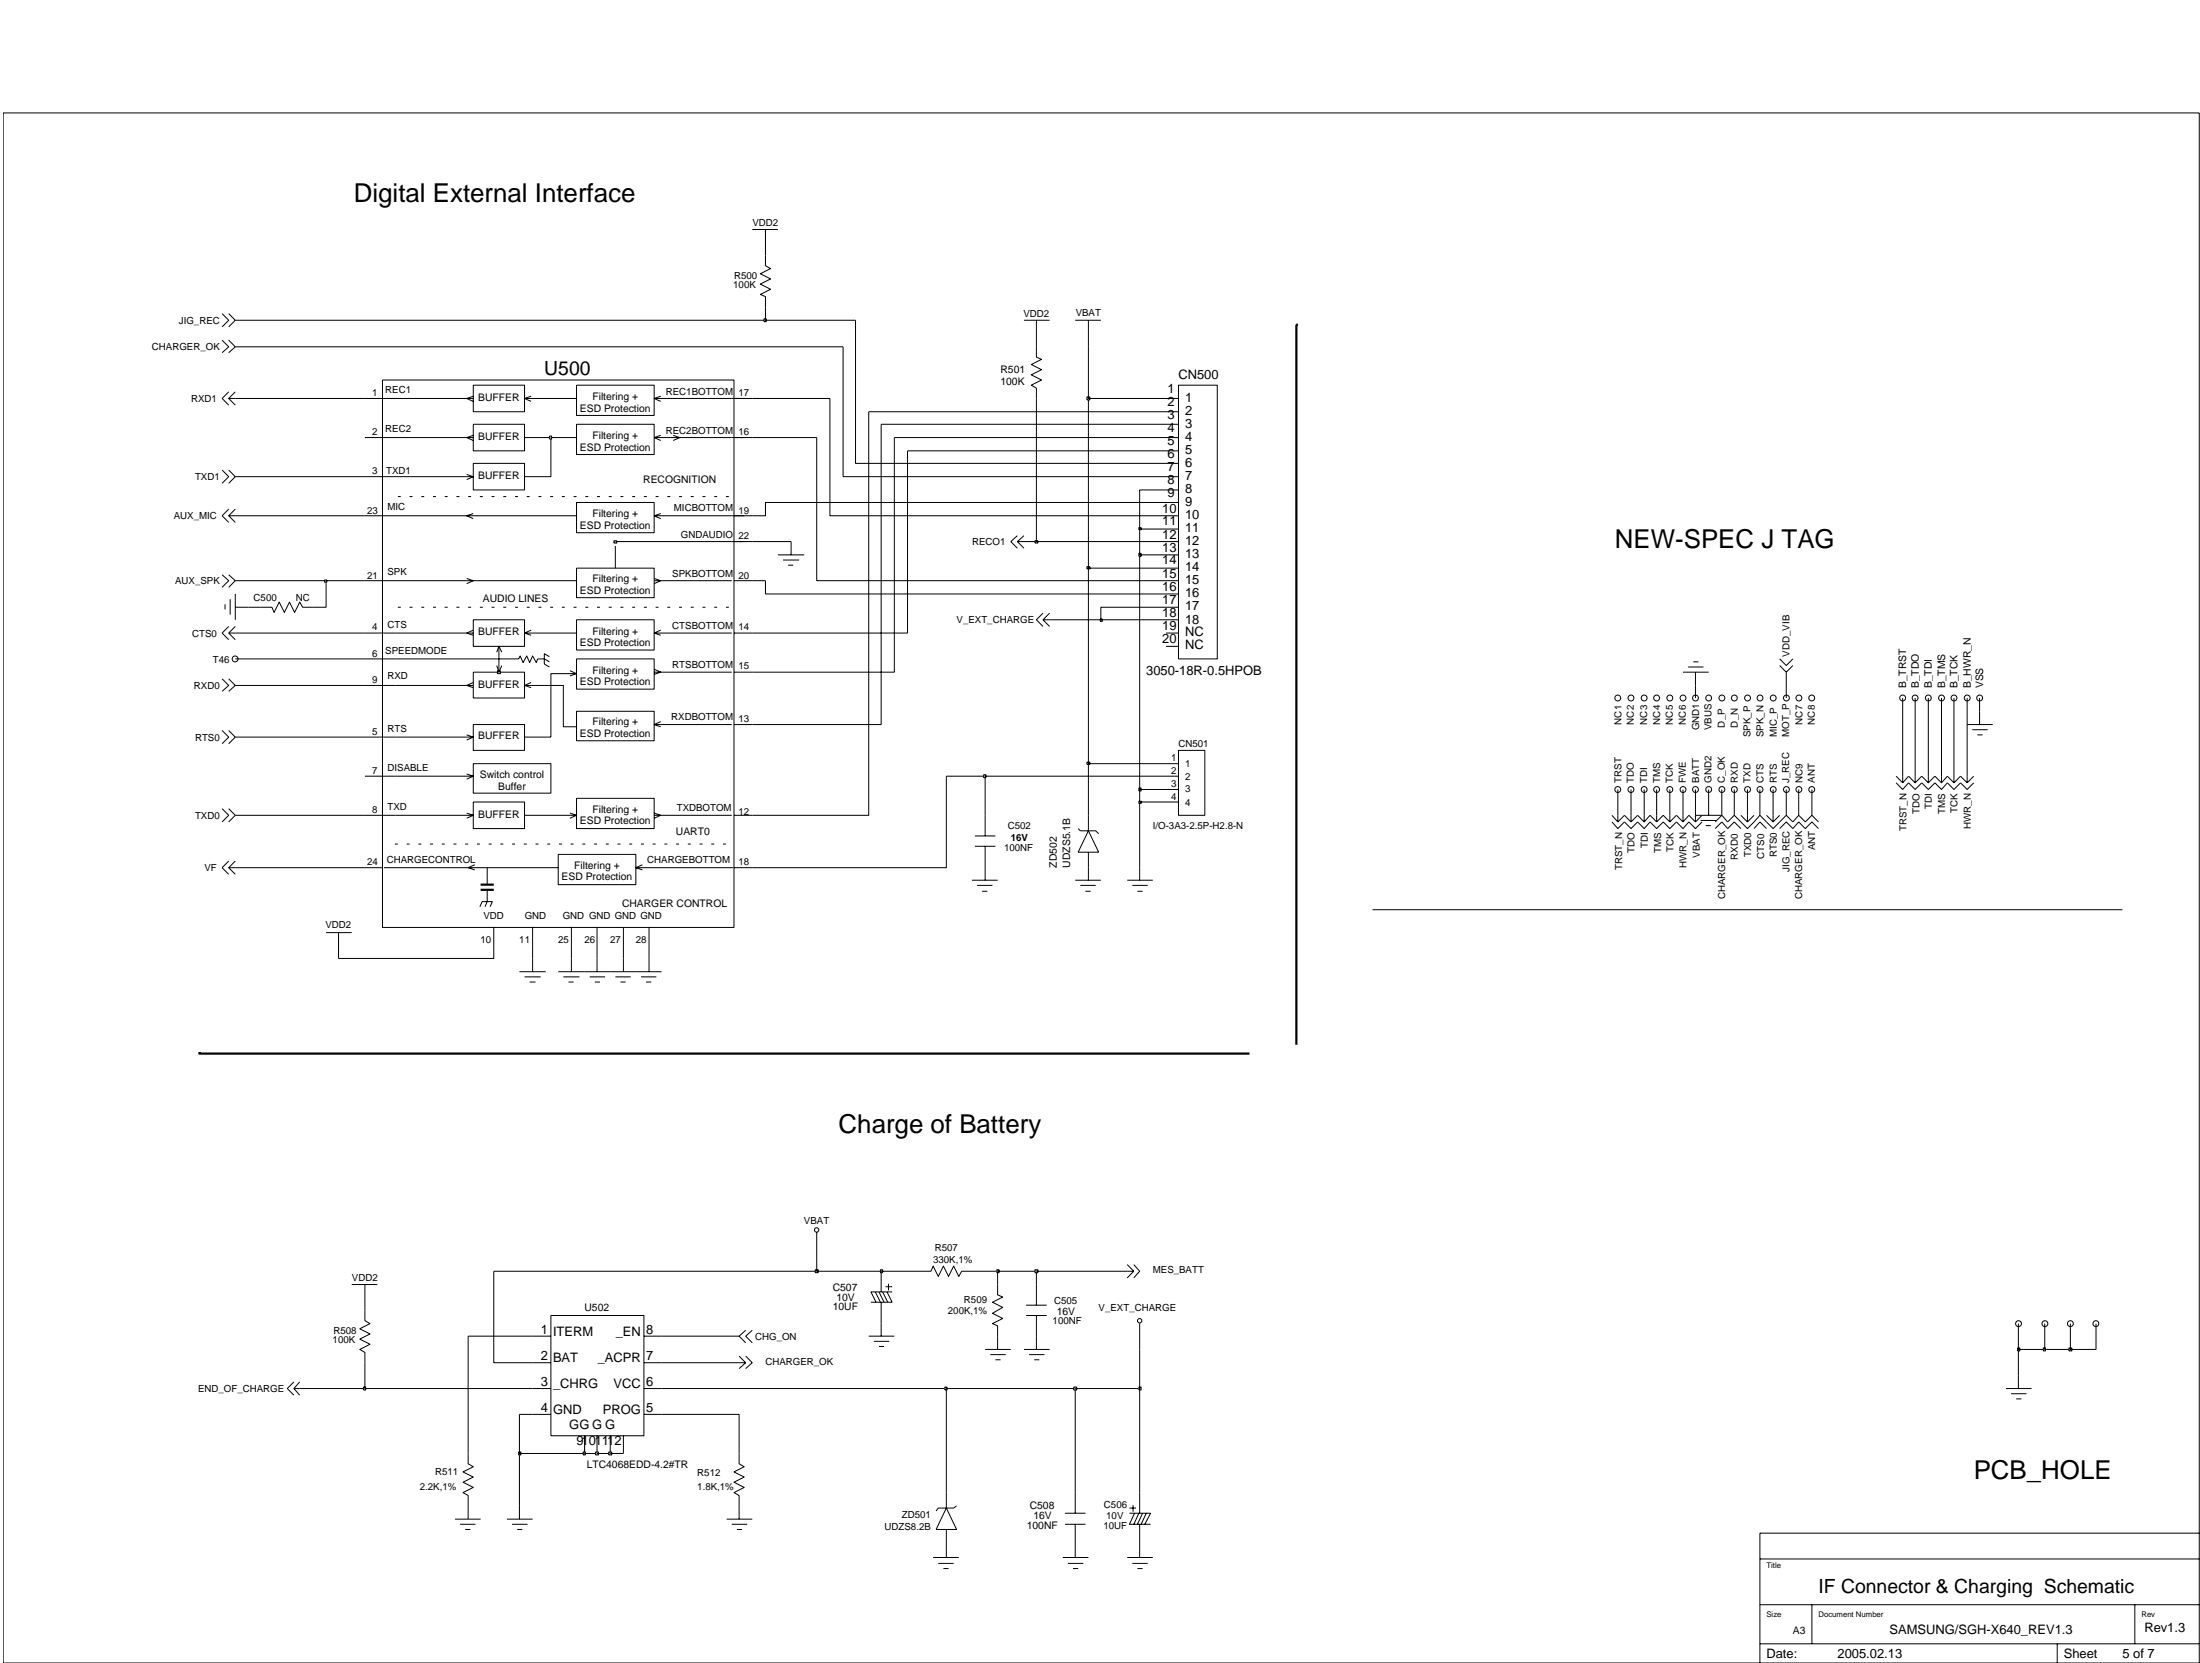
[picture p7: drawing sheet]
<svg xmlns="http://www.w3.org/2000/svg" width="254mm" height="192mm" viewBox="0 0 254 192" stroke-linecap="round" stroke-linejoin="round" font-family="sans-serif">
<g fill="none" stroke="#000" stroke-width=".12">
<path d="M25.6 36.2l.8 .8-.8 .7M25.6 39.3l.8 .7-.8 .7M26.4 39.3l.8 .7-.8 .7M26.4 36.2l.8 .8-.8 .7M86.9 26.5h2.9M88.4 26.5v4.2l.6 .3-1.2 .6 1.2 .6-1.2 .6 1.2 .6-1.2 .6 .6 .2v1.3M118.2 37h3M119.7 37v4.2l.5 .3-1.1 .6 1.1 .6-1.1 .6 1.1 .6-1.1 .6 .6 .3v1.2M124.1 37h3M125.7 37v3M25.6 54.2l.8 .8-.8 .8M26.4 58.8l-.8 .7 .8 .8"/>
<path d="M26.4 59.5l.8 .8M26.4 59.5h.8M26.4 46h.8M26.4 45.2l-.8 .8 .8 .7M26.4 46l.8 .7M26.4 54.2l.8 .8-.8 .8M27.2 58.8l-.8 .7M27.2 45.2l-.8 .8M42.1 59.5h2.1M42.1 46h2.1M42.1 50.5h2.1M42.1 55h2.1"/>
<path d="M44.2 43.9h40.5v63.1h-40.5zM84.7 59.5h2.2M84.7 46h2.2M84.7 50.5h2.2M134.6 59.5h1.5M134.6 46h1.5M134.6 50.5h1.5M134.6 55h1.5M134.6 52h1.5M134.6 56.5h1.5M134.6 58h1.5M134.6 53.5h1.5"/>
<path d="M134.6 47.5h1.5M134.6 49h1.5M136.1 44.5h4.4v31.5h-4.4zM25.6 78.3l.8 .8-.8 .7M25.6 66.3l.8 .7-.8 .8M26 69.7v.6M26.4 78.3l.8 .8-.8 .7M26.4 66.3l.8 .7-.8 .8M26.4 73.1h.8M26.4 72.3l-.8 .8 .8 .7M26.4 73.1l.8 .7M26.6 69.1v1.8"/>
<path d="M27.2 68.5v3M27.2 70.1h1.5M27.2 72.3l-.8 .8M30.1 70.1h1.3l.2 .6 .6-1.2 .6 1.2 .6-1.2 .6 1.2 .6-1.2 .3 .6h1.2M42.1 67h2.1M42.1 73.1h2.1M42.1 76h2.1M42.1 79.1h2.1M84.7 77.6h2.2M84.7 62.5h2.2M84.7 67h2.2M84.7 73.1h2.2"/>
<path d="M89.8 64h3.1M90.4 64.6h1.9M91 65.2h.6M91.3 62.5v1.5M117.5 61.8l-.8 .7 .8 .8M117.5 62.5l.7 .8M117.5 62.5h.7M118.2 61.8l-.7 .7M120.4 70.8l-.7 .7 .7 .8M120.4 71.5h.8M121.2 70.8l-.8 .7 .8 .8M134.6 71.5h1.5"/>
<path d="M134.6 70.1h1.5M134.6 62.5h1.5M134.6 67h1.5M134.6 73.1h1.5M134.6 64h1.5M134.6 65.6h1.5M134.6 61.1h1.5M134.6 74.6h1.5M134.6 68.5h1.5M194.3 77.6h3M194.9 77h1.8M195.5 76.4h.6"/>
<path d="M195.7 77.6v1.5M205.5 76l.7 .8 .8-.8M205.5 76.8l.7 .8 .8-.8M25.6 93.3l.8 .8-.8 .8M25.6 84.3l.8 .8-.8 .7M26.4 84.3l.8 .8-.8 .7M26.4 99.4l-.8 .7 .8 .8M26.4 93.3l.8 .8-.8 .8M27.2 99.4l-.8 .7M42.1 89.6h2.1M42.1 94.1h2.1M42.1 85.1h2.1"/>
<path d="M84.7 83.6h2.2M84.7 94.1h2.2M112.6 96.5h2.3M112.6 97.7h2.3M113.7 94.1v2.4M113.7 97.7v3.9M124.5 95.6l.2 .3h1.8l.3 .3M125.7 94.1v1.8M125.7 98.3v3.3M125.7 95.9l1.1 2.4h-2.3zM134.6 88.1h1.5M134.6 92.6h1.5"/>
<path d="M134.6 91.1h1.5M134.6 89.6h1.5M136.1 86.6h3v7.5h-3zM186.1 94.9l.7 .7 .7-.7 .8 .7 .8-.7 .7 .7 .7-.7 .8 .7 .7-.7 .8 .7 .8-.7 .7 .7 .7-.7 .7 .7 .8-.7M186.1 94.1l.7 .8M186.8 94.9l.7-.8 .8 .8M186.8 94.1v.8M188.3 94.9l.8-.8 .7 .8 .7-.8 .8 .8M188.3 94.1v.8M189.8 94.1v.8M191.3 94.9l.7-.8 .8 .8 .8-.8 .7 .8M191.3 94.1v.8"/>
<path d="M192.8 94.1v.8M194.3 94.9l.7-.8 .7 .8M194.3 94.1v.8M196.3 94.7h1.8M196.5 94.1l-.8 .8M196.9 95.3h.6M197.3 92.6v1.5M198 94.9l.8-.8 .7 .8 .7-.8 1.6 1.5 1.4-1.5 1.5 1.5 1.5-1.5 .8 .8 .7-.8 .7 .8 .8-.8 .8 .8M198 95.6l.8-.7 .7 .7 .7-.7 .8 .7M198.8 94.1h-3.1v.8M201 94.1l.8 .8M201.8 94.1v.8"/>
<path d="M202.5 95.6l.7-.7 .7 .7M202.5 94.1l-.7 .8M203.9 94.1l.8 .8 .8-.8M204.7 94.1v.8M205.5 95.6l.7-.7 .8 .7 .7-.7 .7 .7 .8-.7 .8 .7M218.9 90.3l.8 .8 .7-.8 .7 .8 .8-.8 .7 .8 .8-.8 .8 .8 .6-.8 .8 .8 .8-.8 .7 .8 .8-.8M218.9 89.6l.8 .7M219.7 90.3l.7-.7 .7 .7 .8-.7 .7 .7 .8-.7 .8 .7 .6-.7 .8 .7 .8-.7 .7 .7M219.7 89.6v.7M221.1 89.6v.7M222.6 89.6v.7M224.2 89.6v.7"/>
<path d="M225.6 89.6v.7M227.1 83.6h3M227.1 89.6v.7M227.7 84.2h1.8M227.9 89.6l-.8 .7M228.3 84.8h.6M228.6 82.1v1.5M26.4 100.1h.8M26.4 100.1l.8 .8M37.6 107.6h3M39.1 107.6v3M42.1 100.1h2.1"/>
<path d="M57 107v2.2M60 112.1h3M60.6 112.7h1.8M61.2 113.3h.6M61.5 107v2.2M61.5 110.6v1.5M64.4 112.1h12M65 112.7h1.9M65.6 113.3h.6M66 107v2.2M66 110.6v1.5M68.1 112.7h1.8"/>
<path d="M68.7 113.3h.6M68.9 107v2.2M68.9 110.6v1.5M71 112.7h1.8M71.6 113.3h.6M72 107v2.2M72 110.6v1.5M74 112.7h1.8M74.6 113.3h.6M74.9 107v2.2M74.9 110.6v1.5M84.7 100.1h2.2"/>
<path d="M112.2 101.6h3M112.8 102.2h1.8M113.4 102.9h.6M124.1 101.6h3M124.7 102.2h1.8M125.3 102.9h.6M130.1 101.6h3M130.7 102.2h1.8M131.3 102.9h.6M131.6 100.1v1.5M33.9 159.5l-.7 .7 .7 .8M34.6 159.5l-.7 .7"/>
<path d="M40.6 148.2h3M42.1 148.2v4.2l.6 .3-1.2 .6 1.2 .6-1.2 .6 1.2 .6-1.2 .6 .6 .4v1.2M54.1 154.2v14.7l.5 .4-1.1 .6 1.1 .6-1.1 .6 1.1 .5-1.1 .6 .6 .4v2.7M61.5 154.2h2.1M61.5 157.3h2.1M63.6 151.8h10.7v13.9h-10.7zM74.3 154.2h2.1M74.3 157.3h2.1M85.3 157.3h.8M85.3 156.5l.8 .8M86.1 153.5l-.8 .7 .8 .8M86.1 156.5l.8 .8-.8 .6"/>
<path d="M86.1 157.3l-.8 .6M86.9 153.5l-.8 .7 .8 .8M94.3 142.2v3M100.3 154.2h3M100.9 154.8h1.8M101.1 149.1l.5 1.2M101.5 155.4h.6M101.5 149.1l.6 1.2M101.7 146.7v2.4M101.7 150.3v3.9M101.9 149.1l.6 1.2M102.2 148.5h.8"/>
<path d="M102.4 149.1l.6 1.2h-2.4M102.6 148.1v.8M103 149.1h-2.4l.5 1.2M106.2 146.7h1.3l.2-.6 .6 1.2 .6-1.2 .6 1.2 .6-1.2 .6 1.2 .3-.6h1.2M113.7 155.7h3M114.3 156.3h1.8M114.9 156.9h.6M115.2 148.2v1.2l.6 .3-1.2 .6 1.2 .6-1.2 .7 1.2 .6-1.2 .5 .6 .3v2.7M118.2 155.7h3M118.5 151.8h2.3M118.5 150.6h2.3M118.8 156.3h1.8"/>
<path d="M119.4 156.9h.6M119.7 148.2v2.4M119.7 151.8v3.9M130.1 145.9l.8 .8M130.1 146.7h.8M130.9 145.9l.7 .8-.7 .8M130.9 146.7l-.8 .8M131.6 152.7v3M233 158.7v1.5M33.9 160.2h.7M33.9 160.2l.7 .8M52.5 175.3h3"/>
<path d="M53.1 175.9h1.8M53.7 176.5h.6M58.5 175.3h3M59.1 175.9h1.8M59.7 176.5h.6M60 167.7v7.6M61.5 163.2h2.1M61.5 160.2h2.1M67.5 165.7v2M68.9 165.7v2M70.5 165.7v2M72 165.7v2"/>
<path d="M74.3 163.2h2.1M74.3 160.2h2.1M83.9 175.3h3M84.5 175.9h1.8M85.1 176.5h.6M85.3 167.7v1.2l.6 .4-1.2 .6 1.2 .6-1.2 .6 1.2 .5-1.2 .6 .6 .4v2.7M107.7 179.7h3M109.3 174l1.1 2.5h-2.3zM109.3 160.2v13.8M109.3 176.5v3.2M110.4 173.8l-.3 .2h-1.8l-.2 .4M122.7 179.7h3"/>
<path d="M123 175.9h2.3M123 174.6h2.3M124.1 160.2v14.4M124.1 175.9v3.8M130.1 179.7h3M130.4 174.6h2.4l-.6 1.3M130.4 174h.8M130.8 173.7v.8M131 174.6l-.6 1.3h2.4M131.5 174.6l-.6 1.3M131.6 160.2v14.4M131.6 175.9v3.8"/>
<path d="M131.9 174.6l-.6 1.3M132.3 174.6l-.6 1.3M231.6 160.2h3M232.2 160.8h1.8M232.8 161.4h.6M108.3 180.4h1.8M108.9 181h.6M123.3 180.4h1.8M123.9 181h.6M130.7 180.4h1.8M131.3 181h.6"/>
<circle cx="27.1" cy="76" r=".34"/>
<circle cx="186.8" cy="80.5" r=".34"/>
<circle cx="186.8" cy="91.1" r=".34"/>
<circle cx="188.3" cy="91.1" r=".34"/>
<circle cx="188.3" cy="80.5" r=".34"/>
<circle cx="189.8" cy="91.1" r=".34"/>
<circle cx="189.8" cy="80.5" r=".34"/>
<circle cx="191.3" cy="91.1" r=".34"/>
<circle cx="191.3" cy="80.5" r=".34"/>
<circle cx="192.8" cy="80.5" r=".34"/>
<circle cx="192.8" cy="91.1" r=".34"/>
<circle cx="194.3" cy="80.5" r=".34"/>
<circle cx="194.3" cy="91.1" r=".34"/>
<circle cx="195.8" cy="91.1" r=".34"/>
<circle cx="195.8" cy="80.5" r=".34"/>
<circle cx="197.3" cy="91.1" r=".34"/>
<circle cx="197.3" cy="80.5" r=".34"/>
<circle cx="198.8" cy="91.1" r=".34"/>
<circle cx="198.8" cy="80.5" r=".34"/>
<circle cx="200.2" cy="80.5" r=".34"/>
<circle cx="200.2" cy="91.1" r=".34"/>
<circle cx="201.8" cy="80.5" r=".34"/>
<circle cx="201.8" cy="91.1" r=".34"/>
<circle cx="203.2" cy="80.5" r=".34"/>
<circle cx="203.2" cy="91.1" r=".34"/>
<circle cx="204.7" cy="80.5" r=".34"/>
<circle cx="204.7" cy="91.1" r=".34"/>
<circle cx="206.3" cy="80.5" r=".34"/>
<circle cx="206.3" cy="91.1" r=".34"/>
<circle cx="207.7" cy="91.1" r=".34"/>
<circle cx="207.7" cy="80.5" r=".34"/>
<circle cx="209.2" cy="91.1" r=".34"/>
<circle cx="209.2" cy="80.5" r=".34"/>
<circle cx="219.7" cy="80.5" r=".34"/>
<circle cx="221.1" cy="80.5" r=".34"/>
<circle cx="222.6" cy="80.5" r=".34"/>
<circle cx="224.2" cy="80.5" r=".34"/>
<circle cx="225.6" cy="80.5" r=".34"/>
<circle cx="227.1" cy="80.5" r=".34"/>
<circle cx="228.6" cy="80.5" r=".34"/>
<circle cx="94.3" cy="141.9" r=".25"/>
<circle cx="131.6" cy="152.4" r=".25"/>
<circle cx="233" cy="152.8" r=".34"/>
<circle cx="236.1" cy="152.8" r=".34"/>
<circle cx="239" cy="152.8" r=".34"/>
<circle cx="242" cy="152.8" r=".34"/>
</g>
<path d="M59.9 167.6h.2v.3h-.2z" fill-rule="evenodd" fill="#c2c2c2"/>
<path d="M59.9 167.6h.2v.3h-.2zM60 163.2v4.5h7.5" fill="none" stroke="#000" stroke-width=".12"/>
<path d="M67.3 167.6h.3v.3h-.3z" fill-rule="evenodd" fill="#c2c2c2"/>
<path d="M67.3 167.6h.3v.3h-.3zM67.5 167.7h1.4" fill="none" stroke="#000" stroke-width=".12"/>
<path d="M68.8 167.6h.3v.3h-.3z" fill-rule="evenodd" fill="#c2c2c2"/>
<path d="M68.8 167.6h.3v.3h-.3zM68.9 167.7h1.6" fill="none" stroke="#000" stroke-width=".12"/>
<path d="M70.3 167.6h.3v.3h-.3z" fill-rule="evenodd" fill="#c2c2c2"/>
<path d="M34.6 160.2h7.5M60 163.2h1.5M70.3 167.6h.3v.3h-.3zM70.5 167.7h1.5M76.4 163.2h8.9v4.5" fill="none" stroke="#000" stroke-width=".12"/>
<path d="M42 160.1h.2v.3h-.2z" fill-rule="evenodd" fill="#c2c2c2"/>
<path d="M42.1 157.3v2.9h19.4M42 160.1h.2v.3h-.2zM76.4 160.2h32.9" fill="none" stroke="#000" stroke-width=".12"/>
<path d="M109.1 160.1h.2v.3h-.2z" fill-rule="evenodd" fill="#c2c2c2"/>
<path d="M109.1 160.1h.2v.3h-.2zM109.3 160.2h14.8" fill="none" stroke="#000" stroke-width=".12"/>
<path d="M124 160.1h.3v.3h-.3z" fill-rule="evenodd" fill="#c2c2c2"/>
<path d="M124 160.1h.3v.3h-.3zM124.1 160.2h7.5" fill="none" stroke="#000" stroke-width=".12"/>
<path d="M131.5 160.1h.2v.3h-.2z" fill-rule="evenodd" fill="#c2c2c2"/>
<path d="M57 146.7v10.6h4.5M76.4 157.3h8.9M131.6 155.7v4.5M233 155.7v3M131.5 160.1h.2v.3h-.2z" fill="none" stroke="#000" stroke-width=".12"/>
<path d="M232.9 155.6h.3v.3h-.3z" fill-rule="evenodd" fill="#c2c2c2"/>
<path d="M232.9 155.6h.3v.3h-.3zM233 152.7v3h3.1" fill="none" stroke="#000" stroke-width=".12"/>
<path d="M235.9 155.6h.3v.3h-.3z" fill-rule="evenodd" fill="#c2c2c2"/>
<path d="M235.9 155.6h.3v.3h-.3zM236.1 152.7v3h2.9" fill="none" stroke="#000" stroke-width=".12"/>
<path d="M238.9 155.6h.3v.3h-.3z" fill-rule="evenodd" fill="#c2c2c2"/>
<path d="M54.1 154.2h7.4M57 146.7h37.3M76.4 154.2h8.9M115.2 146.7v1.5M119.7 146.7v1.5M238.9 155.6h.3v.3h-.3zM239 152.7v3h3v-3" fill="none" stroke="#000" stroke-width=".12"/>
<path d="M94.1 146.5h.4v.4h-.4z" fill-rule="evenodd" fill="#c2c2c2"/>
<path d="M94.1 146.5h.4v.4h-.4zM94.3 145.2v1.5h7.4" fill="none" stroke="#000" stroke-width=".12"/>
<path d="M101.6 146.5h.3v.4h-.3z" fill-rule="evenodd" fill="#c2c2c2"/>
<path d="M101.6 146.5h.3v.4h-.3zM101.7 146.7h4.5M112.2 146.7h3" fill="none" stroke="#000" stroke-width=".12"/>
<path d="M115.1 146.5h.2v.4h-.2z" fill-rule="evenodd" fill="#c2c2c2"/>
<path d="M115.1 146.5h.2v.4h-.2zM115.2 146.7h4.5" fill="none" stroke="#000" stroke-width=".12"/>
<path d="M119.5 146.5h.3v.4h-.3z" fill-rule="evenodd" fill="#c2c2c2"/>
<g fill="none" stroke="#000" stroke-width=".12">
<path d="M100.3 47.5v46.6h-13.4M27.2 94.1h14.9M109.3 89.6v10.5h-22.4M113.7 89.6v4.5M125.7 88.1v6M131.6 92.6v7.5M186.8 91.1v3M188.3 91.1v3M189.8 91.1v3M191.3 91.1v3M192.8 91.1v3M194.3 91.1v3"/>
<path d="M195.7 91.1v3M198.8 91.1v3M200.2 91.1v3M201.8 91.1v3M203.2 91.1v3M204.7 91.1v3M206.2 91.1v3M207.7 91.1v3M209.2 91.1v3M27.2 100.1h14.9M57 109.2v1.4h-17.9M61.5 109.2v1.4"/>
<path d="M66 109.2v1.4M68.9 109.2v1.4M72 109.2v1.4M74.9 109.2v1.4M119.5 146.5h.3v.4h-.3zM119.7 146.7h10.4"/>
</g>
<path d="M131.5 92.5h.2v.2h-.2z" fill-rule="evenodd" fill="#c2c2c2"/>
<path d="M131.5 92.5h.2v.2h-.2zM131.6 91.1v1.5h3M197.3 91.1v1.5" fill="none" stroke="#000" stroke-width=".12"/>
<path d="M131.5 90.9h.2v.4h-.2z" fill-rule="evenodd" fill="#c2c2c2"/>
<path d="M131.6 64v27.1h3M109.3 89.6h4.4M131.5 90.9h.2v.4h-.2z" fill="none" stroke="#000" stroke-width=".12"/>
<path d="M113.6 89.4h.2v.3h-.2z" fill-rule="evenodd" fill="#c2c2c2"/>
<path d="M113.6 89.4h.2v.3h-.2zM113.7 89.6h20.9M219.7 80.5v9.1M221.1 80.5v9.1M222.6 80.5v9.1M224.2 80.5v9.1M225.6 80.5v9.1M227.1 80.5v9.1" fill="none" stroke="#000" stroke-width=".12"/>
<path d="M125.5 88h.3v.2h-.3z" fill-rule="evenodd" fill="#c2c2c2"/>
<g fill="none" stroke="#000" stroke-width=".12">
<path d="M101.7 49v34.6h-14.8M103.3 50.5v27.1h-16.4M104.8 52v21.1h-17.9M27.2 79.1h14.9M27.2 76h14.9M27.2 73.1h14.9M121.2 71.5h5.9M125.7 65.6v22.5h8.9M195.7 79.1v1.4M206.2 77.6v2.9M27.2 85.1h14.9M125.5 88h.3v.2h-.3z"/>
<path d="M228.6 80.5v1.6"/>
</g>
<path d="M127 71.4h.3v.3h-.3z" fill-rule="evenodd" fill="#c2c2c2"/>
<path d="M27.2 67h10.4v3.1h-1.5M28.7 70.1h1.4M88.4 67v1.5h46.2M127 71.4h.3v.3h-.3zM134.6 70.1h-7.5v1.4h7.5" fill="none" stroke="#000" stroke-width=".12"/>
<path d="M37.5 66.9h.2v.3h-.2z" fill-rule="evenodd" fill="#c2c2c2"/>
<path d="M94.3 50.5v16.5h40.3M37.5 66.9h.2v.3h-.2zM37.6 67h4.5M86.9 67h1.5" fill="none" stroke="#000" stroke-width=".12"/>
<path d="M125.5 65.4h.3v.3h-.3z" fill-rule="evenodd" fill="#c2c2c2"/>
<path d="M125.7 46v19.6h8.9M125.5 65.4h.3v.2h-.3z" fill="none" stroke="#000" stroke-width=".12"/>
<path d="M131.5 63.9h.2v.3h-.2z" fill-rule="evenodd" fill="#c2c2c2"/>
<path d="M86.9 62.5h4.4M118.2 62.5h1.5M131.5 63.9h.2v.3h-.2zM131.6 61.1v2.9h3" fill="none" stroke="#000" stroke-width=".12"/>
<path d="M119.5 62.4h.3v.3h-.3z" fill-rule="evenodd" fill="#c2c2c2"/>
<path d="M119.7 46v16.5h14.9M119.5 62.4h.3v.3h-.3z" fill="none" stroke="#000" stroke-width=".12"/>
<path d="M131.5 60.9h.2v.2h-.2z" fill-rule="evenodd" fill="#c2c2c2"/>
<g fill="none" stroke="#000" stroke-width=".12">
<path d="M98.8 37v16.5h35.8M27.2 59.5h14.9M27.2 55h14.9M27.2 46h14.9M86.9 46h8.9v13.5h38.8M86.9 50.5h7.4M97.3 40v15h37.3M100.3 47.5h34.3M101.7 49h32.9M103.3 50.5h31.3M104.8 52h29.8M134.6 58h-46.2v1.5h-1.5"/>
<path d="M134.6 56.5h-3v4.6h3M131.5 60.9h.2v.2h-.2z"/>
</g>
<path d="M125.5 45.8h.3v.4h-.3z" fill-rule="evenodd" fill="#c2c2c2"/>
<path d="M27.2 37h61.2M27.2 40h70.1M125.5 45.8h.3v.4h-.3zM125.7 40v6h8.9" fill="none" stroke="#000" stroke-width=".12"/>
<path d="M88.2 36.8h.3v.3h-.3z" fill-rule="evenodd" fill="#c2c2c2"/>
<g fill="none" stroke="#000" stroke-width=".12">
<path d="M.4 13h253.5v178.9h-253.5zM88.2 36.8h.3v.3h-.3zM88.4 35.5v1.5h10.4M44.2 50.5h10.4M44.2 46h10.4M44.2 55h10.4M44.2 59.5h22.4M53.9 54.8l.7 .2M54.6 44.5h6v3h-6zM54.6 49h6v3h-6zM54.6 53.5h6v3h-6zM54.6 45.7l-.7 .3 .7 .3"/>
<path d="M54.6 59.3l-.7 .2 .7 .4M54.6 50.2l-.7 .3 .7 .3M54.6 55l-.7 .3M60.6 50.5h6M60.6 46h6M61.3 45.7l-.7 .3 .7 .3M63.6 50.5v4.5h-3M66.6 44.5h8.9v3.4h-8.9zM66.6 49h8.9v3.5h-8.9zM66.6 58h8.9v3.5h-8.9zM75.5 59.5h10.4M76.3 59.3l-.8 .2 .8 .4"/>
<path d="M84.5 50.5h1.4M84.5 46h1.4M44.2 76h15.7l.2-.3 .3 .8 .4-.8 .4 .8 .3-.8 .4 .8 .2-.5h.7l.6 .4M44.2 73.1h10.4M44.2 67h22.4M44.2 79.1h1.5M53.9 66.8l.7 .2-.7 .4M54.6 71.5h6v3.1h-6zM54.6 77.6h6v2.9h-6zM57.6 74.6v3M61.3 72.7l-.7 .4M63.4 75.8l-.6-.4v1.2l.6 .4"/>
<path d="M66.6 65.6h8.9v3.4h-8.9zM66.6 71.5h8.9v3.5h-8.9zM66.6 73.1h-6l.7 .2M71 62.5h14.9M71 63v2.6M75.5 66.8l.8 .2-.8 .4M75.5 73.1h9M75.5 67h9M76.3 72.7l-.8 .4 .8 .2M44.2 85.1h1.5M44.2 89.6h1.5M44.2 94.1h1.5"/>
<path d="M44.3 100.1h1.5M203.2 179.9h50.7M253.9 176.9h-50.7v15M203.2 189.7h50.7M203.2 185.2h50.7M209.2 185.2v4.5M237.5 189.7v2.2M246.5 185.2v4.5"/>
</g>
<path d="M149.8 37.5h-.1v83.1M23 121.4v.2h121.3" fill="none" stroke="#000" stroke-width=".25"/>
<path d="M57.4 77.4h.4v.3h-.4z" fill-rule="evenodd" fill="#c2c2c2"/>
<path d="M57.4 77.4h.4v.3h-.4z" fill="none" stroke="#000" stroke-width=".12"/>
<path d="M63.4 50.3h.3v.4h-.3z" fill-rule="evenodd" fill="#c2c2c2"/>
<path d="M63.4 50.3h.3v.4h-.3z" fill="none" stroke="#000" stroke-width=".12"/>
<path d="M70.9 62.4h.3v.3h-.3z" fill-rule="evenodd" fill="#c2c2c2"/>
<g fill="none" stroke="#000" stroke-width=".12">
<path d="M45.9 57.3h.4M47.3 57.3h.3M48.6 57.3h.4M50 57.3h.3M51.3 57.3h.4M52.7 57.3h.3M54.1 57.3h.3M55.4 57.3h.3M56.8 57.3h.3M58.1 57.3h.3M59.5 57.3h.3M60.8 57.3h.4"/>
<path d="M62.2 57.3h.3M63.5 57.3h.4M64.9 57.3h.3M66.2 57.3h.4M67.6 57.3h.3M68.9 57.3h.4M70.3 57.3h.3M71.6 57.3h.4M73 57.3h.3M74.3 57.3h.4M75.5 46h9M75.5 50.5h9"/>
<path d="M75.5 50.5l.8 .3M75.7 57.3h.3M76.3 45.7l-.8 .3 .8 .3M76.3 50.2l-.8 .3M77 57.3h.4M77.7 50.2l.8 .3-.8 .3M78.4 57.3h.3M79.8 57.3h.3M81.1 57.3h.3M82.5 57.3h.3M83.8 57.3h.3M45.7 79.1h8.9"/>
<path d="M45.9 70.1h.4M47.3 70.1h.3M48.6 70.1h.4M50 70.1h.3M51.3 70.1h.4M52.7 70.1h.3M54.1 70.1h.3M54.6 72.7l-.7 .4 .7 .2M54.6 78.8l-.7 .3 .7 .3M55.4 70.1h.3M56.8 70.1h.3M57.3 76.8l.3 .8 .3-.8"/>
<path d="M57.3 75.3l.3-.7 .3 .7M58.1 70.1h.3M59.5 70.1h.3M60.6 79.1h4.4v4.8h1.6M60.6 79.1l.7 .3M60.8 70.1h.4M61.3 78.8l-.7 .3M62.2 70.1h.3M63.5 70.1h.4M64.9 70.1h.3M65.8 77.4l.8 .3M66.2 70.1h.4"/>
<path d="M66.6 76h8.9v3.5h-8.9zM66.6 77.7h-3v7.4h-3M66.6 77.7l-.8 .3M67.6 70.1h.3M68.9 70.1h.4M70.3 70.1h.3M70.9 62.4h.3v.3h-.3zM71.6 70.1h.4M73 70.1h.3M74.3 70.1h.4M75.5 77.6h9M75.5 77.2l.8 .4-.8 .2"/>
<path d="M75.7 70.1h.3M77 70.1h.4M78.4 70.1h.3M79.8 70.1h.3M81.1 70.1h.3M82.5 70.1h.3M83.8 70.1h.3M45.6 97.4h.3M45.7 85.1h8.9M45.7 89.6h8.9M45.7 94.1h8.9M46.9 97.4h.4"/>
<path d="M48.3 97.4h.3M49.7 97.4h.3M51 97.4h.3M52.4 97.4h.3M53.7 97.4h.4M53.9 84.8l.7 .3-.7 .3M53.9 89.3l.7 .3-.7 .3M53.9 93.8l.7 .3-.7 .3M54.6 83.6h6v3h-6zM54.6 88.1h9v3.4h-9zM54.6 92.6h6v3h-6zM54.8 99.8l-.7 .3 .7 .3"/>
<path d="M55.1 97.4h.3M56.4 97.4h.4M57.8 97.4h.3M59.1 97.4h.4M60.5 97.4h.3M60.6 94.1h6M61.8 97.4h.4M63.2 97.4h.3M64.4 98.6h9v3.5h-9zM64.5 97.4h.4M65.8 93.8l.8 .3-.8 .3M65.9 97.4h.3"/>
<path d="M66.6 82.1h8.9v3.4h-8.9zM66.6 92.1h8.9v3.5h-8.9zM67.2 97.4h.4M68.6 97.4h.3M69.9 97.4h.4M71.3 97.4h.3M72.7 97.4h.3M74 97.4h.3M74.2 99.8l-.8 .3 .8 .3M75.4 97.4h.3M75.5 93.8l.8 .3-.8 .3M75.5 83.6h9"/>
<path d="M75.5 94.1h9M76.3 83.3l-.8 .3 .8 .3M76.7 97.4h.3M78.1 97.4h.3M79.4 97.4h.4M80.8 97.4h.3M82.1 97.4h.4M83.5 97.4h.3M45.8 100.1h18.6M55.4 104.6l.3-.6h1.1l-.2 .6M56.2 102.7v1.3l-.2 .6M56.2 100.1v2"/>
<path d="M73.4 100.1h11.3M158.5 105h86.5"/>
</g>
<path d="M55.5 102.1h1.5M55.5 102.7h1.5" fill="none" stroke="#000" stroke-width=".25"/>
<g font-size="3">
<text x="40.9" y="23.3">Digital External Interface</text>
<text x="186.4" y="63.3">NEW-SPEC J TAG</text>
<text x="96.8" y="130.8">Charge of Battery</text>
<text x="227.9" y="170.6">PCB_HOLE</text>
</g>
<g font-size="2.3">
<text x="62.8" y="43.2">U500</text>
<text x="209.9" y="183.8">IF Connector &amp; Charging Schematic</text>
</g>
<g font-size="1.5">
<text x="134.8" y="46.8">2</text>
<text x="134.8" y="45.3">1</text>
<text x="136.1" y="43.8">CN500</text>
<text x="136.8" y="47.9">2</text>
<text x="136.8" y="46.4">1</text>
<text x="134.8" y="51.4">5</text>
<text x="134.8" y="52.8">6</text>
<text x="134.8" y="48.4">3</text>
<text x="134.8" y="49.8">4</text>
<text x="136.8" y="53.9">6</text>
<text x="136.8" y="49.4">3</text>
<text x="136.8" y="50.9">4</text>
<text x="136.8" y="52.4">5</text>
<text x="134.2" y="59.2">10</text>
<text x="134.8" y="54.3">7</text>
<text x="134.8" y="55.9">8</text>
<text x="134.8" y="57.3">9</text>
<text x="136.8" y="59.9">10</text>
<text x="136.8" y="55.4">7</text>
<text x="136.8" y="56.9">8</text>
<text x="136.8" y="58.4">9</text>
<text x="134.2" y="60.6">11</text>
<text x="134.2" y="62.2">12</text>
<text x="134.2" y="63.7">13</text>
<text x="134.2" y="65.1">14</text>
<text x="136.8" y="61.4">11</text>
<text x="136.8" y="62.9">12</text>
<text x="136.8" y="64.4">13</text>
<text x="136.8" y="65.9">14</text>
<text x="134.2" y="66.7">15</text>
<text x="134.2" y="68.2">16</text>
<text x="134.2" y="69.7">17</text>
<text x="134.2" y="71.2">18</text>
<text x="136.8" y="67.4">15</text>
<text x="136.8" y="68.9">16</text>
<text x="136.8" y="70.4">17</text>
<text x="136.8" y="72">18</text>
<text x="132.3" y="77.9">3050-18R-0.5HPOB</text>
<text x="134.2" y="72.7">19</text>
<text x="134.2" y="74.2">20</text>
<text x="136.8" y="73.4">NC</text>
<text x="136.8" y="74.9">NC</text>
<text x="62.4" y="153.9">1</text>
<text x="63.8" y="154.1">ITERM</text>
<text x="71.1" y="154.1">_EN</text>
<text x="74.6" y="153.9">8</text>
<text x="62.4" y="159.9">3</text>
<text x="62.4" y="156.9">2</text>
<text x="63.8" y="160.2">_CHRG</text>
<text x="63.8" y="157.2">BAT</text>
<text x="69" y="157.2">_ACPR</text>
<text x="70.8" y="160.2">VCC</text>
<text x="74.6" y="159.9">6</text>
<text x="74.6" y="156.9">7</text>
<text x="62.4" y="163">4</text>
<text x="63.8" y="163.2">GND</text>
<text x="65.7" y="165">GG G G</text>
<text x="66.6" y="166.8">9101112</text>
<text x="69.6" y="163.2">PROG</text>
<text x="74.6" y="163">5</text>
<text x="203.9" y="191.3">Date:</text>
<text x="212.1" y="191.3">2005.02.13</text>
<text x="218.2" y="188.6">SAMSUNG/SGH-X640_REV1.3</text>
<text x="238.3" y="191.3">Sheet</text>
<text x="245" y="191.3">5 of 7</text>
<text x="247.6" y="188.4">Rev1.3</text>
</g>
<g font-size="1.2">
<text x="55.2" y="46.3">BUFFER</text>
<text x="67" y="47.5">ESD Protection</text>
<text x="68.4" y="46.2">Filtering +</text>
<text x="115.5" y="43">R501</text>
<text x="115.5" y="44.5">100K</text>
<text x="55.2" y="50.8">BUFFER</text>
<text x="67" y="52">ESD Protection</text>
<text x="68.4" y="50.7">Filtering +</text>
<text x="55.2" y="55.3">BUFFER</text>
<text x="68.4" y="59.7">Filtering +</text>
<text x="74.3" y="55.8">RECOGNITION</text>
<text x="67" y="61.1">ESD Protection</text>
<text x="55.8" y="69.5">AUDIO LINES</text>
<text x="67" y="68.5">ESD Protection</text>
<text x="68.4" y="67.2">Filtering +</text>
<text x="55.2" y="73.3">BUFFER</text>
<text x="67" y="74.6">ESD Protection</text>
<text x="68.4" y="73.2">Filtering +</text>
<text x="68.4" y="77.7">Filtering +</text>
<text x="55.2" y="79.4">BUFFER</text>
<text x="67" y="79.1">ESD Protection</text>
<text x="68.4" y="83.7">Filtering +</text>
<text x="220.1" y="79.4" transform="rotate(-90 220.1 79.4)">B_TRST</text>
<text x="221.5" y="79.4" transform="rotate(-90 221.5 79.4)">B_TDO</text>
<text x="223" y="79.4" transform="rotate(-90 223 79.4)">B_TDI</text>
<text x="224.6" y="79.4" transform="rotate(-90 224.6 79.4)">B_TMS</text>
<text x="226" y="79.4" transform="rotate(-90 226 79.4)">B_TCK</text>
<text x="227.5" y="79.4" transform="rotate(-90 227.5 79.4)">B_HWR_N</text>
<text x="229" y="79.4" transform="rotate(-90 229 79.4)">VSS</text>
<text x="55.2" y="85.3">BUFFER</text>
<text x="55.4" y="89.7">Switch control</text>
<text x="67" y="85.1">ESD Protection</text>
<text x="55.2" y="94.4">BUFFER</text>
<text x="57.5" y="91.1">Buffer</text>
<text x="67" y="95.1">ESD Protection</text>
<text x="68.4" y="93.8">Filtering +</text>
<text x="64.8" y="101.6">ESD Protection</text>
<text x="66.3" y="100.3">Filtering +</text>
<text x="78" y="96.4">UART0</text>
<text x="122" y="100.1" transform="rotate(-90 122 100.1)">ZD502</text>
<text x="123.5" y="100.1" transform="rotate(-90 123.5 100.1)">UDZS5.1B</text>
<text x="71.8" y="104.6">CHARGER CONTROL</text>
<text x="96.1" y="149">C507</text>
<text x="67.5" y="151.3">U502</text>
<text x="96.1" y="151.2">10UF</text>
<text x="96.6" y="150.1">10V</text>
<text x="122" y="151.7">16V</text>
<text x="67.7" y="169.4">LTC4068EDD-4.2#TR</text>
<text x="118.6" y="176.4">100NF</text>
<text x="118.9" y="174.1">C508</text>
<text x="119.3" y="175.3">16V</text>
<text x="207" y="188.6">A3</text>
</g>
<g font-size="1.1">
<text x="86.9" y="26.1">VDD2</text>
<text x="84.7" y="33.3">100K</text>
<text x="84.7" y="32.2">R500</text>
<text x="17.5" y="40.4">CHARGER_OK</text>
<text x="20.7" y="37.4">JIG_REC</text>
<text x="118.2" y="36.6">VDD2</text>
<text x="124.2" y="36.5">VBAT</text>
<text x="22.1" y="46.4">RXD1</text>
<text x="43" y="45.7">1</text>
<text x="44.5" y="45.4">REC1</text>
<text x="76.9" y="45.5">REC1BOTTOM</text>
<text x="85.3" y="45.7">17</text>
<text x="43" y="50.2">2</text>
<text x="44.5" y="49.9">REC2</text>
<text x="76.9" y="50.1">REC2BOTTOM</text>
<text x="85.3" y="50.2">16</text>
<text x="20.1" y="59.9">AUX_MIC</text>
<text x="22.5" y="55.4">TXD1</text>
<text x="42.4" y="59.3">23</text>
<text x="43" y="54.8">3</text>
<text x="44.6" y="54.7">TXD1</text>
<text x="44.7" y="58.9">MIC</text>
<text x="77.8" y="59">MICBOTTOM</text>
<text x="85.3" y="59.3">19</text>
<text x="78.6" y="62.1">GNDAUDIO</text>
<text x="85.3" y="62.2">22</text>
<text x="112.2" y="62.9">RECO1</text>
<text x="20.2" y="67.4">AUX_SPK</text>
<text x="29.3" y="69.4">C500</text>
<text x="34.2" y="69.4">NC</text>
<text x="42.4" y="66.8">21</text>
<text x="44.7" y="66.4">SPK</text>
<text x="77.6" y="66.6">SPKBOTTOM</text>
<text x="85.3" y="66.8">20</text>
<text x="110.4" y="71.9">V_EXT_CHARGE</text>
<text x="22.2" y="73.5">CTS0</text>
<text x="24.6" y="76.6">T46</text>
<text x="43" y="75.8">6</text>
<text x="43" y="72.7">4</text>
<text x="44.5" y="75.4">SPEEDMODE</text>
<text x="44.7" y="72.4">CTS</text>
<text x="77.6" y="77">RTSBOTTOM</text>
<text x="77.6" y="72.5">CTSBOTTOM</text>
<text x="85.3" y="77.2">15</text>
<text x="85.3" y="72.7">14</text>
<text x="206.6" y="75.8" transform="rotate(-90 206.6 75.8)">VDD_VIB</text>
<text x="22.4" y="79.5">RXD0</text>
<text x="43" y="78.8">9</text>
<text x="44.7" y="78.4">RXD</text>
<text x="77.5" y="83.1">RXDBOTTOM</text>
<text x="85.3" y="83.3">13</text>
<text x="187.2" y="83.6" transform="rotate(-90 187.2 83.6)">NC1</text>
<text x="188.6" y="83.6" transform="rotate(-90 188.6 83.6)">NC2</text>
<text x="190.2" y="83.6" transform="rotate(-90 190.2 83.6)">NC3</text>
<text x="191.7" y="83.6" transform="rotate(-90 191.7 83.6)">NC4</text>
<text x="193.1" y="83.6" transform="rotate(-90 193.1 83.6)">NC5</text>
<text x="194.6" y="83.6" transform="rotate(-90 194.6 83.6)">NC6</text>
<text x="199.1" y="84" transform="rotate(-90 199.1 84)">D_P</text>
<text x="200.6" y="84" transform="rotate(-90 200.6 84)">D_N</text>
<text x="208.1" y="83.6" transform="rotate(-90 208.1 83.6)">NC7</text>
<text x="209.5" y="83.6" transform="rotate(-90 209.5 83.6)">NC8</text>
<text x="22.5" y="85.5">RTS0</text>
<text x="43" y="84.8">5</text>
<text x="43" y="89.3">7</text>
<text x="44.7" y="84.5">RTS</text>
<text x="44.7" y="89">DISABLE</text>
<text x="135.2" y="87.8">1</text>
<text x="135.2" y="89.3">2</text>
<text x="136.1" y="86.2">CN501</text>
<text x="136.8" y="88.5">1</text>
<text x="196.2" y="84.3" transform="rotate(-90 196.2 84.3)">GND1</text>
<text x="197.6" y="84.3" transform="rotate(-90 197.6 84.3)">VBUS</text>
<text x="202.1" y="85.1" transform="rotate(-90 202.1 85.1)">SPK_P</text>
<text x="203.6" y="85.1" transform="rotate(-90 203.6 85.1)">SPK_N</text>
<text x="205.1" y="85.1" transform="rotate(-90 205.1 85.1)">MIC_P</text>
<text x="206.6" y="85.1" transform="rotate(-90 206.6 85.1)">MOT_P</text>
<text x="22.5" y="94.5">TXD0</text>
<text x="43" y="93.8">8</text>
<text x="44.7" y="93.5">TXD</text>
<text x="78.1" y="93.6">TXDBOTOM</text>
<text x="85.3" y="94.1">12</text>
<text x="116.4" y="95.6">C502</text>
<text x="133.1" y="95.6">I/O-3A3-2.5P-H2.8-N</text>
<text x="135.2" y="92.3">4</text>
<text x="135.2" y="90.8">3</text>
<text x="136.8" y="93">4</text>
<text x="136.8" y="90">2</text>
<text x="136.8" y="91.5">3</text>
<text x="187.2" y="90.3" transform="rotate(-90 187.2 90.3)">TRST</text>
<text x="188.6" y="90.3" transform="rotate(-90 188.6 90.3)">TDO</text>
<text x="190.2" y="90.3" transform="rotate(-90 190.2 90.3)">TDI</text>
<text x="191.7" y="90.3" transform="rotate(-90 191.7 90.3)">TMS</text>
<text x="193.1" y="90.3" transform="rotate(-90 193.1 90.3)">TCK</text>
<text x="194.6" y="90.3" transform="rotate(-90 194.6 90.3)">FWE</text>
<text x="196.2" y="90.3" transform="rotate(-90 196.2 90.3)">BATT</text>
<text x="197.6" y="90.3" transform="rotate(-90 197.6 90.3)">GND2</text>
<text x="199.1" y="90.3" transform="rotate(-90 199.1 90.3)">C_OK</text>
<text x="200.6" y="90.3" transform="rotate(-90 200.6 90.3)">RXD</text>
<text x="202.1" y="90.3" transform="rotate(-90 202.1 90.3)">TXD</text>
<text x="203.6" y="90.3" transform="rotate(-90 203.6 90.3)">CTS</text>
<text x="205.1" y="90.3" transform="rotate(-90 205.1 90.3)">RTS</text>
<text x="206.6" y="90.3" transform="rotate(-90 206.6 90.3)">J_REC</text>
<text x="208.1" y="90.3" transform="rotate(-90 208.1 90.3)">NC9</text>
<text x="209.5" y="90.3" transform="rotate(-90 209.5 90.3)">ANT</text>
<text x="220.1" y="95.9" transform="rotate(-90 220.1 95.9)">TRST_N</text>
<text x="221.6" y="93.9" transform="rotate(-90 221.6 93.9)">TDO</text>
<text x="223.1" y="93.4" transform="rotate(-90 223.1 93.4)">TDI</text>
<text x="224.6" y="93.9" transform="rotate(-90 224.6 93.9)">TMS</text>
<text x="226" y="93.8" transform="rotate(-90 226 93.8)">TCK</text>
<text x="227.5" y="95.7" transform="rotate(-90 227.5 95.7)">HWR_N</text>
<text x="23.6" y="100.5">VF</text>
<text x="42.4" y="99.8">24</text>
<text x="44.7" y="99.6">CHARGECONTROL</text>
<text x="74.7" y="99.6">CHARGEBOTTOM</text>
<text x="85.3" y="99.8">18</text>
<text x="115.9" y="98.3">100NF</text>
<text x="116.7" y="97.1">16V</text>
<text x="187.3" y="100.4" transform="rotate(-90 187.3 100.4)">TRST_N</text>
<text x="188.7" y="98.4" transform="rotate(-90 188.7 98.4)">TDO</text>
<text x="190.2" y="97.9" transform="rotate(-90 190.2 97.9)">TDI</text>
<text x="191.8" y="98.4" transform="rotate(-90 191.8 98.4)">TMS</text>
<text x="193.2" y="98.3" transform="rotate(-90 193.2 98.3)">TCK</text>
<text x="194.7" y="100.2" transform="rotate(-90 194.7 100.2)">HWR_N</text>
<text x="196.3" y="99" transform="rotate(-90 196.3 99)">VBAT</text>
<text x="200.6" y="99.2" transform="rotate(-90 200.6 99.2)">RXD0</text>
<text x="202.2" y="98.9" transform="rotate(-90 202.2 98.9)">TXD0</text>
<text x="203.7" y="99.1" transform="rotate(-90 203.7 99.1)">CTS0</text>
<text x="205.1" y="98.9" transform="rotate(-90 205.1 98.9)">RTS0</text>
<text x="206.6" y="100.6" transform="rotate(-90 206.6 100.6)">JIG_REC</text>
<text x="209.6" y="98.1" transform="rotate(-90 209.6 98.1)">ANT</text>
<text x="37.6" y="107.1">VDD2</text>
<text x="55.8" y="106.1">VDD</text>
<text x="60.6" y="106.1">GND</text>
<text x="65" y="106.1">GND GND GND GND</text>
<text x="199.2" y="103.8" transform="rotate(-90 199.2 103.8)">CHARGER_OK</text>
<text x="208.1" y="103.8" transform="rotate(-90 208.1 103.8)">CHARGER_OK</text>
<text x="55.5" y="108.8">10</text>
<text x="60" y="108.8">11</text>
<text x="64.4" y="108.8">25</text>
<text x="67.5" y="108.8">26</text>
<text x="70.4" y="108.8">27</text>
<text x="73.4" y="108.8">28</text>
<text x="92.8" y="141.2">VBAT</text>
<text x="40.6" y="147.9">VDD2</text>
<text x="107.7" y="145.8">330K,1%</text>
<text x="107.9" y="144.3">R507</text>
<text x="133.1" y="146.9">MES_BATT</text>
<text x="38.4" y="155">100K</text>
<text x="38.5" y="154">R508</text>
<text x="87.2" y="154.6">CHG_ON</text>
<text x="109.4" y="151.6">200K,1%</text>
<text x="111.3" y="150.4">R509</text>
<text x="121.5" y="152.8">100NF</text>
<text x="121.7" y="150.5">C505</text>
<text x="126.8" y="151.3">V_EXT_CHARGE</text>
<text x="22.9" y="160.6">END_OF_CHARGE</text>
<text x="88.4" y="157.5">CHARGER_OK</text>
<text x="48.5" y="171.9">2.2K,1%</text>
<text x="50.2" y="170.2">R511</text>
<text x="80.5" y="171.9">1.8K,1%</text>
<text x="80.5" y="170.4">R512</text>
<text x="102.1" y="176.6">UDZS8.2B</text>
<text x="104.1" y="175.1">ZD501</text>
<text x="127.4" y="176.4">10UF</text>
<text x="127.5" y="174">C506</text>
<text x="127.7" y="175.3">10V</text>
</g>
<g font-size=".9">
<text x="203.9" y="181">Title</text>
<text x="203.9" y="186.6">Size</text>
<text x="209.9" y="186.6">Document Number</text>
<text x="247.2" y="186.6">Rev</text>
</g>
</svg>
